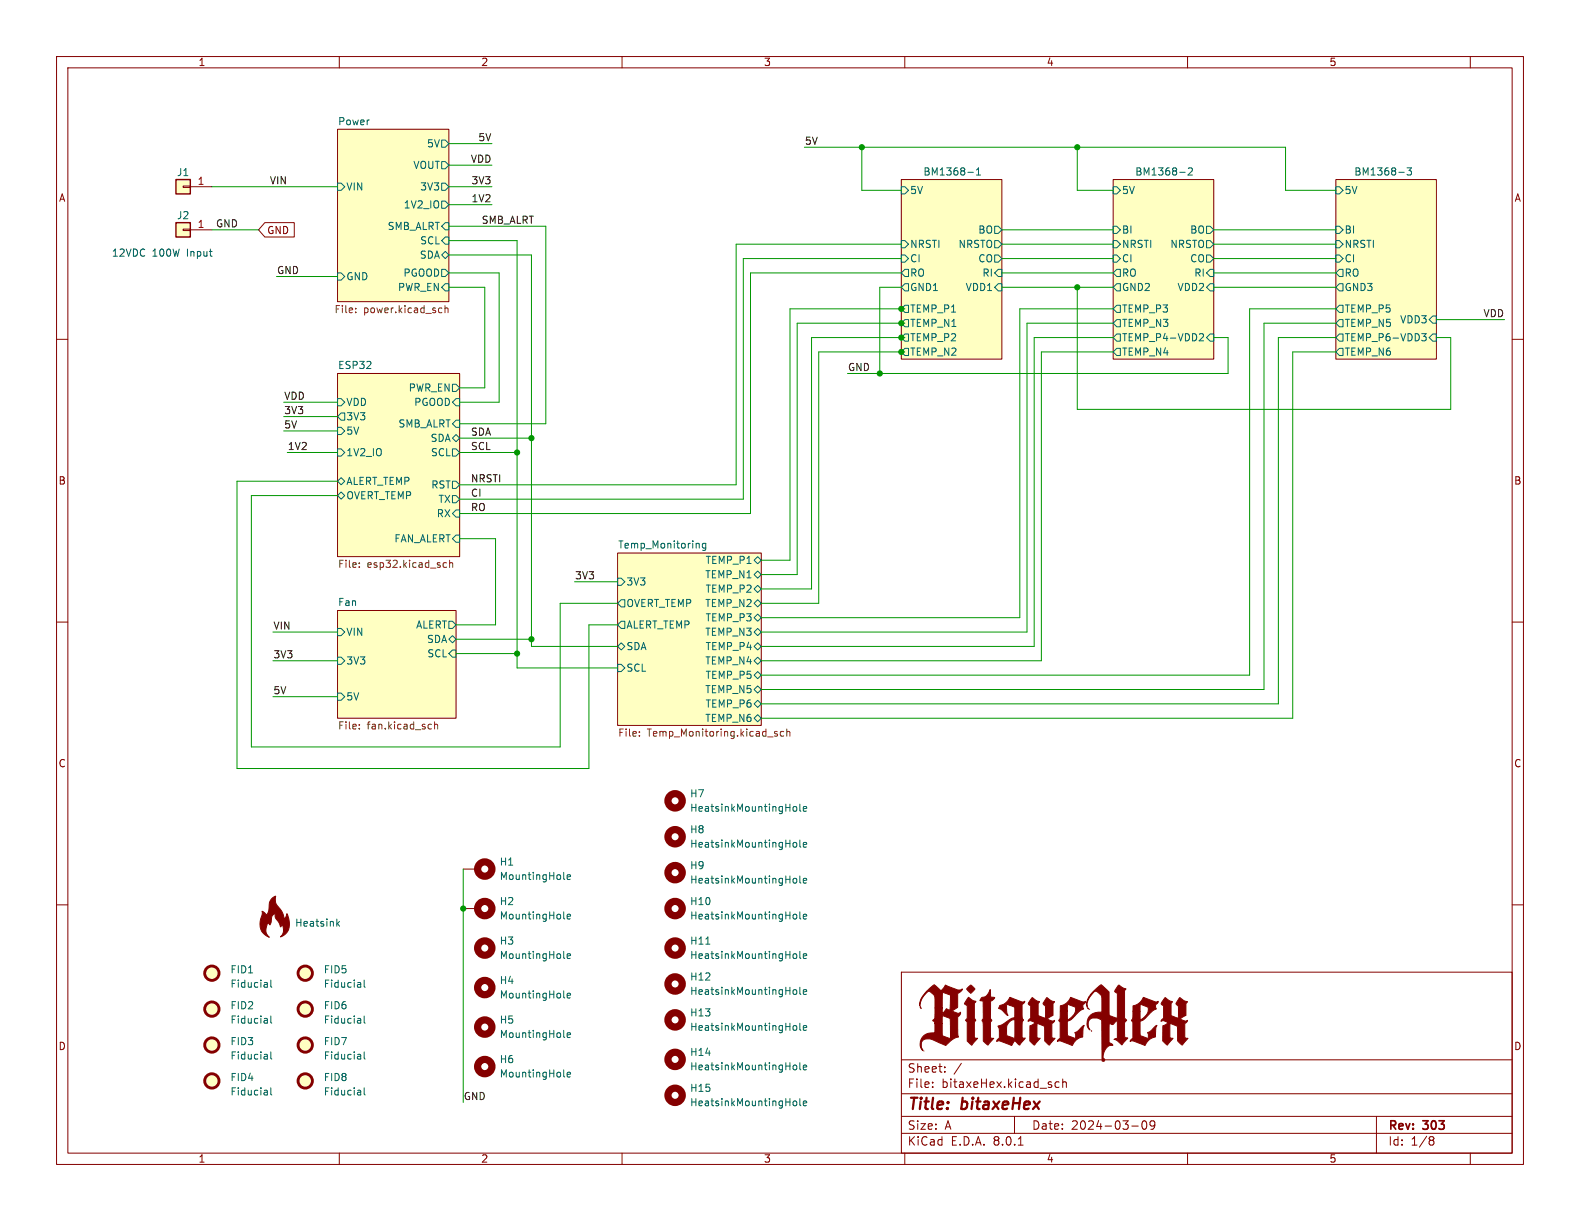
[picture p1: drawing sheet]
<svg xmlns="http://www.w3.org/2000/svg" width="279mm" height="216mm" viewBox="0 0 279 216" stroke-linecap="round" stroke-linejoin="round" font-family="sans-serif">
<g fill="none" stroke="#840000" stroke-width=".18">
<path d="M10 10h259.4v195.9h-259.4zM12 12h255.4v191.9h-255.4zM60 10v2M110 10v2M160 10v2M210 10v2M260 10v2M59.7 22.9h19.7v30.4h-19.7zM159.4 31.8h17.8v31.7h-17.8zM196.8 31.8h17.8v31.7h-17.8zM236.2 31.8h17.8v31.7h-17.8zM10 60h2"/>
<path d="M267.4 60h2M59.7 66h21.6v32.4h-21.6zM109.2 97.8h25.4v30.5h-25.4zM10 110h2M59.7 108h20.9v19h-20.9zM267.4 110h2M10 160h2M81.9 153.7h2.6M267.4 160h2M159.4 171.9h108v32h-108zM159.4 197.4h108M159.4 193.4h108"/>
<path d="M159.4 187.4h108M164.9 192.1v.2M164.9 191.4v.1M167.1 189.4v.2M167.1 188.7v.1M170 188l-1.3 1.9M179.4 197.4v3M187.3 191.4l-.4-.1-.3 .3v.4l.1 .2h.6M187.9 191.4l.2-.1 .4 .1 .1 .9M187.9 190.8v1.5M200.1 199.1h1.2M202.1 198.3l.2-.1a.81 .81 0 0 1 .6 .6 .81 .81 0 0 1-.3 .8l-.2 .1a.81 .81 0 0 1-.3-1.4z"/>
<path d="M204.2 198.8l-.3 .3h-.3l-.2-.3 .1-.5 .4-.1 .2 .1a.99 .99 0 0 1-.3 1.4h-.3M243.4 197.4v6.5M60 203.9v2M110 203.9v2M159.4 200.4h108M160 203.9v2M180.1 202.5h.8M210 203.9v2M253 201h.3l.3 .3-.3 .3M253 201.6h.3M253.3 201.6l.2 .2 .1 .4-.3 .3h-.3M260 203.9v2"/>
</g>
<g fill="#ffffc2" stroke="#ffffc2" stroke-width=".18">
<path d="M159.4 31.8h17.8v31.7h-17.8z"/>
<path d="M59.7 66h21.6v32.4h-21.6z"/>
<path d="M59.7 22.9h19.7v30.4h-19.7z"/>
<path d="M109.2 97.8h25.4v30.5h-25.4z"/>
<path d="M196.8 31.8h17.8v31.7h-17.8z"/>
<path d="M59.7 108h20.9v19h-20.9z"/>
<path d="M236.2 31.8h17.8v31.7h-17.8z"/>
</g>
<g fill="none" stroke="#006464" stroke-width=".18">
<path d="M59.7 32.4h.6l.7 .6-.7 .7h-.6zM78.1 28.6h.6l.7 .6-.7 .6h-.6zM78.1 24.8h.6l.7 .6-.7 .6h-.6zM78.1 32.4h.6l.7 .6-.7 .7h-.6zM78.1 35.6h.6l.7 .6-.7 .6h-.6zM78.7 39.4h.7v1.2h-.7l-.6-.6zM159.4 33h.6l.7 .7-.7 .6h-.6zM171.2 30.5h.9M172.7 31h.7M172.7 30l.3-.3v1.3M196.8 33h.7l.6 .7-.6 .6h-.7zM208.6 30.5h1"/>
<path d="M210.1 29.8l.5-.1 .3 .3-.8 1h.8M236.2 33h.7l.6 .7-.6 .6h-.7zM247.4 30.5h.9M248.8 29.7h.8l-.4 .5 .3 .1v.5l-.1 .2-.6-.2M59.7 48.3h.6l.7 .6-.7 .6h-.6zM78.1 45.1l.6-.6 .7 .6-.7 .6zM78.1 47.6h.6l.7 .7-.7 .6h-.6zM78.7 41.9h.7v1.3h-.7l-.6-.7zM78.7 50.2h.7v1.2h-.7l-.6-.6zM159.4 45.1h.6l.7 .6-.7 .7h-.6zM159.4 42.5h.6l.7 .7-.7 .6h-.6zM160 47.6h.7v1.3h-.7l-.6-.6z"/>
<path d="M160 50.2h.7v1.2h-.7l-.6-.6zM160 54h.7v1.2h-.7l-.6-.6zM160 56.5h.7v1.3h-.7l-.6-.6zM160 59.1h.7v1.2h-.7l-.6-.6zM175.9 40h.6l.7 .6-.7 .7h-.6zM175.9 42.5h.6l.7 .7-.7 .6h-.6zM175.9 45.1h.6l.7 .6-.7 .7h-.6zM176.5 47.6h.7v1.3h-.7l-.6-.6zM176.5 50.2h.7v1.2h-.7l-.6-.6zM196.8 40h.7l.6 .6-.6 .7h-.7zM196.8 45.1h.7l.6 .6-.6 .7h-.7zM196.8 42.5h.7l.6 .7-.6 .6h-.7z"/>
<path d="M197.5 47.6h.6v1.3h-.6l-.7-.6zM197.5 50.2h.6v1.2h-.6l-.7-.6zM197.5 59.1h.6v1.2h-.6l-.7-.6zM197.5 54h.6v1.2h-.6l-.7-.6zM197.5 56.5h.6v1.3h-.6l-.7-.6zM212.3 59l.4 .1 .1 .3-.8 .9h.8M213.4 45.1h.6l.6 .6-.6 .7h-.6zM213.4 40h.6l.6 .6-.6 .7h-.6zM213.4 42.5h.6l.6 .7-.6 .6h-.6zM214 50.2h.6v1.2h-.6l-.6-.6zM214 47.6h.6v1.3h-.6l-.6-.6zM214 59.1h.6v1.2h-.6l-.6-.6z"/>
<path d="M236.2 40h.7l.6 .6-.6 .7h-.7zM236.2 42.5h.7l.6 .7-.6 .6h-.7zM236.2 45.1h.7l.6 .6-.6 .7h-.7zM236.2 57.2l.7-.7h.6v1.3h-.6zM236.2 54.6l.7-.6h.6v1.2h-.6zM236.9 47.6h.6v1.3h-.6l-.7-.6zM236.9 50.2h.6v1.2h-.6l-.7-.6zM236.9 59.1h.6v1.2h-.6l-.7-.6zM251.4 59h.8l-.4 .5 .3 .1 .1 .4-.2 .3h-.4M253.4 55.9h.6v1.3h-.6l-.7-.7zM253.4 59.1h.6v1.2h-.6l-.7-.6zM59.7 75.6h.6l.7 .6-.7 .6h-.6z"/>
<path d="M59.7 70.5h.6l.7 .6-.7 .7h-.6zM59.7 79.4h.6l.7 .6-.7 .6h-.6zM60.3 73h.7v1.3h-.7l-.6-.6zM80 77.5l.6-.7 .7 .7-.7 .6zM80 79.4h.6l.7 .6-.7 .6h-.6zM80 67.9h.6l.7 .7-.7 .6h-.6zM80 74.9l.6-.6h.7v1.3h-.7zM80.6 70.5h.7v1.3h-.7l-.6-.7zM160 61.6h.7v1.3h-.7l-.6-.7zM197.5 61.6h.6v1.3h-.6l-.7-.7zM236.9 61.6h.6v1.3h-.6l-.7-.7zM59.7 85.1l.6-.6 .7 .6-.7 .6z"/>
<path d="M59.7 87.6l.6-.6 .7 .6-.7 .7zM80 87.6h.6l.7 .7-.7 .6h-.6zM80 85.1h.6l.7 .6-.7 .7h-.6zM80.6 90.2h.7v1.2h-.7l-.6-.6zM80.6 94.6h.7v1.3h-.7l-.6-.6zM123.5 96.1l.2 .1v.7M124.8 96.1v1l-.2 .2h-.3M124.8 96.1h-.4l-.2 .2 .1 .6h.5M133.3 99.1l.7-.7 .6 .7-.6 .6zM59.7 116.2h.6l.7 .6-.7 .7h-.6zM59.7 111.1h.6l.7 .7-.7 .6h-.6zM79.4 113l.6-.6 .6 .6-.6 .7z"/>
<path d="M79.4 109.9h.6l.6 .6-.6 .6h-.6zM80 114.9h.6v1.3h-.6l-.6-.6zM109.2 102.2h.7l.6 .7-.6 .6h-.7zM109.2 110.5l.7-.6h.6v1.2h-.6zM109.2 114.3l.7-.6 .6 .6-.6 .6zM109.2 117.5h.7l.6 .6-.6 .6h-.7zM109.9 106h.6v1.3h-.6l-.7-.6zM133.3 101.6l.7-.6 .6 .6-.6 .6zM133.3 106.7l.7-.7 .6 .7-.6 .6zM133.3 119.4l.7-.7 .6 .7-.6 .6zM133.3 116.8l.7-.6 .6 .6-.6 .7zM133.3 111.8l.7-.7 .6 .7-.6 .6z"/>
<path d="M133.3 109.2l.7-.6 .6 .6-.6 .7zM134 103.5l.6 .6-.6 .7-.7-.7zM134 113.7l.6 .6-.6 .6-.7-.6zM59.7 122.6h.6l.7 .6-.7 .6h-.6zM133.3 121.9l.7-.6 .6 .6-.6 .7zM133.3 127l.7-.6 .6 .6-.6 .6zM133.3 124.5l.7-.7 .6 .7-.6 .6zM99.7 155.3l.2 .2M100.3 155.1l.6-.1-.1-.3h-.3l-.2 .2 .1 .6h.4M140.2 155.5l.3-.2 .3 .1 .1 .1-.1 .6-.3 .1-.3-.3M140.2 149.2l.3-.2h.3l.1 .2-.1 .5-.3 .1-.3-.2M141.4 154.9v1.1l.2 .2"/>
<path d="M141.4 148.5v1.1l.2 .2M142 155.7l.7-.1-.1-.2-.4-.1-.2 .2 .1 .6h.5M142 149.4l.7-.1-.1-.3h-.4l-.2 .1 .1 .6h.5M99.7 169.3l.2 .2M100.3 169.1l.6-.2-.1-.2-.3-.1-.2 .2 .1 .6h.4M140.2 161.9l.3-.2h.3l.1 .2-.1 .5-.3 .1-.3-.2M141.4 161.2v1.1l.2 .2M142 162.1l.7-.1-.1-.3h-.4l-.2 .1 .1 .6h.5M99.7 190.3l.2 .1M100.3 190l.6-.1-.1-.2-.3-.1-.2 .2 .1 .6h.4M140.2 188.6l.3-.3 .3 .1 .1 .2-.1 .5-.3 .1-.3-.3M141.4 187.9v1.1l.2 .2"/>
<path d="M142 188.8l.7-.2-.1-.2-.4-.1-.2 .2 .1 .6h.5"/>
</g>
<g fill="none" stroke="#725600" stroke-width=".18">
<path d="M62.9 55.2v.1M62.9 54.5v.1M77.8 54.5h.3M78.1 55.2l-.3 .1M78.7 54.6l.2-.1h.3v.8M78.7 54v1.3M63.5 99.5v.2M78.5 99.5h.5M79.5 99.6l.2-.1h.3v.8M79.5 99.1v1.2M63.5 100.2v.1M78.5 100.3h.5"/>
<path d="M63.5 128.1v.1M63.5 128.8v.1M76.2 128.1h.1M76.3 128.8l-.1 .1M76.8 127.6v1.3M76.8 128.2l.2-.1h.3l.1 .8M113.1 130.1v.1M113.1 129.4v.1M137 129.7l.4 .1 .1 .2-.2 .2-.3-.1M137 129.4h.4M138.6 129.4l-.4-.1-.2 .3 .1 .5h.5M139.1 129.5l.2-.2 .3 .1 .1 .8"/>
<path d="M139.1 128.9v1.3"/>
</g>
<g fill="none" stroke="#840000" stroke-width="1.3">
<circle cx="85.7" cy="153.7" r="1.27"/>
<circle cx="119.4" cy="154.3" r="1.27"/>
<circle cx="119.4" cy="148" r="1.27"/>
<circle cx="85.7" cy="167.6" r="1.27"/>
<circle cx="119.4" cy="160.7" r="1.27"/>
<circle cx="85.7" cy="188.6" r="1.27"/>
<circle cx="119.4" cy="187.3" r="1.27"/>
</g>
<path d="M31.1 39.4h2.6v2.5h-2.6z" fill="#ffffc2"/>
<path d="M32.4 40.5h1.3v.3h-1.3zM33.7 40.6h3.8" fill="none" stroke="#840000" stroke-width=".18"/>
<path d="M31.1 39.4h2.6v2.5h-2.6z" fill="none" stroke="#840000" stroke-width=".25"/>
<g fill="none" stroke="#840000" stroke-width="1.3">
<circle cx="119.4" cy="141.6" r="1.27"/>
<circle cx="85.7" cy="181.6" r="1.27"/>
</g>
<g fill="none" stroke="#006464" stroke-width=".18">
<path d="M140.2 142.8l.3-.2 .3 .1 .1 .1-.1 .6-.3 .1-.3-.3M141.4 142.2v1.1l.2 .2M142 143l.7-.1-.1-.2-.4-.1-.2 .2 .1 .6h.5M47.9 179.6v1.1l.2 .2M47.2 180.1l.1 .8M47.3 180.9h-.1M47.3 180.4h-.1M63.7 186.5l.1 .8M63.7 192.8l.1 .8M63.8 187.2l-.1 .1M63.8 186.7l-.1 .1M63.8 193.6h-.1"/>
<path d="M63.8 193.1h-.1M64.4 186v1.1l.2 .2M64.4 192.3v1.1l.2 .2M99.7 183.3l.2 .2M100.3 183l.6-.1-.1-.2-.3-.1-.2 .2 .1 .6h.4"/>
</g>
<g fill="#ffffc2" stroke="#ffffc2" stroke-width=".18">
<circle cx="37.5" cy="178.4" r="1.27"/>
<circle cx="54" cy="184.8" r="1.27"/>
<circle cx="54" cy="191.1" r="1.27"/>
</g>
<g fill="none" stroke="#840000" stroke-width=".51">
<circle cx="37.5" cy="178.4" r="1.27"/>
<circle cx="54" cy="191.1" r="1.27"/>
<circle cx="54" cy="184.8" r="1.27"/>
</g>
<path d="M31.1 31.8h2.6v2.5h-2.6z" fill="#ffffc2"/>
<path d="M32.4 32.9h1.3v.2h-1.3zM33.7 33h3.8M46.8 39.4h5.2v2.5h-5.2l-1.1-1.3zM81.9 160.7h2.6" fill="none" stroke="#840000" stroke-width=".18"/>
<path d="M31.1 31.8h2.6v2.5h-2.6z" fill="none" stroke="#840000" stroke-width=".25"/>
<g fill="#ffffc2" stroke="#ffffc2" stroke-width=".18">
<circle cx="37.5" cy="191.1" r="1.27"/>
<circle cx="54" cy="172.1" r="1.27"/>
<circle cx="37.5" cy="172.1" r="1.27"/>
<circle cx="37.5" cy="184.8" r="1.27"/>
<circle cx="54" cy="178.4" r="1.27"/>
</g>
<g fill="none" stroke="#840000" stroke-width=".51">
<circle cx="37.5" cy="172.1" r="1.27"/>
<circle cx="54" cy="178.4" r="1.27"/>
<circle cx="54" cy="172.1" r="1.27"/>
<circle cx="37.5" cy="191.1" r="1.27"/>
<circle cx="37.5" cy="184.8" r="1.27"/>
</g>
<g fill="none" stroke="#006464" stroke-width=".18">
<path d="M47.2 173.8l.1 .8M47.3 174.5l-.1 .1M47.3 174l-.1 .1M47.9 173.3v1.1l.2 .2M59.7 163.3l.3 .5M60 162.9l-.4 .5M63.7 173.8l.1 .8M63.8 174.5l-.1 .1M63.8 174l-.1 .1M64.4 173.3v1.1l.2 .2M64.4 179.6v1.1l.2 .2M99.7 162.3l.2 .2"/>
<path d="M99.7 176.3l.2 .2M100.3 162.1l.6-.1-.1-.3h-.3l-.2 .1 .1 .6h.4M100.3 176.1l.6-.2-.1-.2-.3-.1-.2 .2 .1 .6h.4M124.8 166.9h.7M140.2 168.9l.3-.3 .3 .1 .1 .2-.1 .5-.3 .1-.3-.3M140.2 175.2l.3-.2 .3 .1 .1 .1-.1 .6h-.3l-.3-.2M141.4 168.2v1.1l.2 .2M141.4 174.6v1.1l.2 .1M142 169.1l.7-.2-.1-.2-.4-.1-.2 .2 .1 .6h.5M142 175.4l.7-.1-.1-.2-.4-.1-.2 .2 .1 .6h.5M47.2 186.5l.1 .8M47.2 192.8l.1 .8"/>
<path d="M47.3 193.6h-.1M47.3 193.1h-.1M47.3 187.2l-.1 .1M47.3 186.7l-.1 .1M47.9 192.3v1.1l.2 .2M47.9 186v1.1l.2 .2M63.7 180.1l.1 .8M63.8 180.9h-.1M63.8 180.4h-.1M140.2 194.9l.3-.2h.3l.1 .2-.1 .6h-.3l-.3-.2M140.2 181.6l.3-.3 .3 .1 .1 .2-.1 .5-.3 .1-.3-.3M141.4 180.9v1.1l.2 .2"/>
<path d="M141.4 194.3v1l.2 .2M142 181.8l.7-.2-.1-.2-.4-.1-.2 .2 .1 .6h.5M142 195.1l.7-.1-.1-.3h-.4l-.2 .2 .1 .6h.5"/>
</g>
<g fill="#840000" stroke="#840000" stroke-width=".18">
<path d="M48.1 158.8l.6-.3v.3a1.82 1.82 0 0 0 .6 1.7 3.8 3.8 0 0 1 1 2l.3-.4 .1-.5a3.5 3.5 0 0 1 0 3.3l-.5 .5-.6 .3a1.81 1.81 0 0 0 .2-2.3l-.2 .5-.3-.9a1.44 1.44 0 0 1-.6-1.5 1.37 1.37 0 0 0-.7 1.5l-.3 .6-.5-.5 .1 .2a1.83 1.83 0 0 0 .3 2.4 2.5 2.5 0 0 1-1.4-3.5l.2-.7-.1-.4 .5 .3 .3 .4 .4-.5 .1-.7a2.23 2.23 0 0 1 .5-1.8z"/>
<path d="M193 182.2v.1z"/>
<path d="M162.7 178l.1 .2z"/>
<path d="M162.9 178.2v.1z"/>
<path d="M192.3 178.2l.2 .2z"/>
<path d="M171.2 174.6a.48 .48 0 0 1 .5-.4 .48 .48 0 0 1 .4 .4l.3 .3-.7 .8-.8-.8z"/>
<path d="M171.3 176.4l.8 .5 .5 .2-.3 .3v2.6l.3 .4-.3 .3v2.7l.6 .2-1.1 1.2-.8-.7v-3.4l-.3-.3 .3-.3v-2.3l-.5-.3z"/>
<path d="M173.6 176.4a1.6 1.6 0 0 0 1.5-1.4l.1 1.3 .7 .1-.3 .4-.4 .2-.1 3.1 .3 .3-.3 .3v2.8l.6 .1-1 1.2-.8-.7v-2.2a1.66 1.66 0 0 0-.2-1.3v-.2l.2-.3v-3.1l-.6-.1z"/>
<path d="M187.5 177.8h.2a2.35 2.35 0 0 0 1.6-1.5l1.1 .5a1.79 1.79 0 0 0 1.6 .3l-.2 .3a.66 .66 0 0 0-.2 1 4.6 4.6 0 0 0-2 1.7l-.9 .5v1.9a.55 .55 0 0 0 .6 .8l.8 .3a.6 .6 0 0 0 0-.9v-.1l.4-.2 1.2-1.1-.2 .6v1.5a2.82 2.82 0 0 0-1.9 1.5l-1.2-.5a1.18 1.18 0 0 0-1.4-.2l.1-.3 .4-.3v-2.8l-.2-.2a.32 .32 0 0 1 .1-.5l.1-1.3h1.2l.1 1.5a1.96 1.96 0 0 0 1.3-2.2l-1.3-.5-.1 1.2h-1.2z"/>
<path d="M200.4 177.8h.1a2.35 2.35 0 0 0 1.7-1.5l1.1 .5a1.8 1.8 0 0 0 1.5 .3l-.1 .3a.66 .66 0 0 0-.2 1 4.6 4.6 0 0 0-2 1.7l-.9 .5v1.9a.55 .55 0 0 0 .6 .8l.7 .3a.6 .6 0 0 0 .1-.9l-.1-.1 .5-.2 1.2-1.1-.2 .6-.1 1.5a2.82 2.82 0 0 0-1.9 1.5l-1.2-.5a1.18 1.18 0 0 0-1.3-.2l.1-.3 .3-.3v-2.8l-.1-.2a.32 .32 0 0 1 .1-.5l.1-1.3h1.2v1.5a1.54 1.54 0 0 0 1.1-.9 1.05 1.05 0 0 0 .2-1.4l-1.2-.4-.1 1.2h-1.2z"/>
<path d="M182.5 176.4l1.3 .7-.2 .3v2.2l1.2 .4 .1-1.4a.78 .78 0 0 0-.4-1v-.3l.7-.9a2.09 2.09 0 0 0 1.3 .7l-.3 .3v2.1a1.23 1.23 0 0 0-.9 .7l.1 .1a.96 .96 0 0 0 1.1 .1l-.1 .3-.4 .3v2.4l.6 .2-.8 .9a.28 .28 0 0 1-.4 .2l-.7-.6v-2.1a.56 .56 0 0 0-.5-.8l-.7-.2h-.1v2.4l.5 .2-1 1.2-.8-.7v-2.7l.9-.5-.3-.2a.71 .71 0 0 0-.9-.1l.1-.3 .4-.2v-2.3a.4 .4 0 0 1-.5-.3 .4 .4 0 0 1 .2-.4z"/>
<path d="M206 176.4l1.3 .7-.2 .3v2.2l1.2 .4 .1-1.4a.78 .78 0 0 0-.4-1v-.3l.7-.9a2.09 2.09 0 0 0 1.3 .7l-.3 .3v2.1a1.22 1.22 0 0 0-.9 .7l.1 .1a.96 .96 0 0 0 1.1 .1l-.1 .3-.4 .3v2.4l.6 .2-.8 .9a.28 .28 0 0 1-.4 .2l-.7-.6v-2.1a.56 .56 0 0 0-.5-.8l-.7-.2h-.1v2.4l.5 .2-1 1.2-.8-.7v-2.7l.9-.5-.3-.2a.71 .71 0 0 0-.9-.1l.1-.3 .4-.2v-2.3a.4 .4 0 0 1-.5-.3 .4 .4 0 0 1 .2-.4z"/>
<path d="M176.8 177.8a2.26 2.26 0 0 0 1.8-1.5l.6 .3a3.2 3.2 0 0 0 2 .5l-.5 .5v1.2a1.66 1.66 0 0 0 .2 1.5l.1 .1-.2 .5-.1 2.5 .6 .2-.7 .8a.29 .29 0 0 1-.5 .3l-.6-.6-.6 .8-1.6-.7a.98 .98 0 0 0-1.1-.1l.2-.3a.63 .63 0 0 0 .3-.9v-.6h1.3v.3a.53 .53 0 0 0 .6 .7l.7 .3 .1-.1 .1-3.2a1.66 1.66 0 0 0-1.5 2h-1.3l-.2-.9 .7-.2 .7-.5a2.48 2.48 0 0 1 1.5-.8l.1-1.2a.67 .67 0 0 0-.7-.9l-.8-.2v1.4l.3 .6-.5-.4a1.95 1.95 0 0 0-1.2-.9z"/>
<path d="M193.3 175.4l1.4-1.3 1.4 1.3v3.6a.51 .51 0 0 0 .6 .8l.9 .2v-4.3l-.5-.4 .8-1.1 .5 .4 .7 .3-.2 .2v4.9l.3 .4-.3 .4v2.3a.4 .4 0 0 0 .5 .4l-1 1.3-.1-.1a2.17 2.17 0 0 0-1.3-.9l.6-.2v-3.2l-.5 .5a.5 .5 0 0 1-.9 .1l-.1 .4v2.9l.7 .5a1.38 1.38 0 0 0-1.5 1.1l-.2 1.1a.36 .36 0 0 1 .2 .3 .36 .36 0 0 1-.1 .4l-.3-.1-.1-7.2a1.87 1.87 0 0 0-2.1-.1 1.74 1.74 0 0 0 0 1.8 1.88 1.88 0 0 1-.3-2.2 1.88 1.88 0 0 1 2-.9h.5v-1.4a1.99 1.99 0 0 0-.3-1.8l-.2-.1a.65 .65 0 0 0-.6-.4 .65 .65 0 0 0-.6 .4 2.45 2.45 0 0 0-.9 2.4 2.5 2.5 0 0 1 .8-2.5z"/>
<path d="M163.9 175.2l1.3-1.1 1.2 1.1 .8-1 1.6 .6a1.26 1.26 0 0 0 1.4 .1l-.3 .5-.6 .3v2.4l-.9 .6 .4 .3a.83 .83 0 0 0 1.1 0l-.1 .3-.5 .5 .1 3 .1 .5a4.1 4.1 0 0 0-2.3 1.6l-.8-.4a5.6 5.6 0 0 0-2.7-.8 1.19 1.19 0 0 0-.5 1.9v.2a1.85 1.85 0 0 1-.3-2.2 1.85 1.85 0 0 1 1.9-1h.5v-1.6h1.3v1.8a.47 .47 0 0 0 .6 .5l.9 .3v-2.9a.62 .62 0 0 0-.7-.9 .51 .51 0 0 0-.8-.1v1.3h-1.3l-.1-.3-.3-.2a1.24 1.24 0 0 0 .4-1.4v-.9h1.3l.1 1 .7-.9 .1 .1a.25 .25 0 0 0 .3 .2 .25 .25 0 0 0 .2-.2l.1-2.4-1.3-.5h-.1l-.1 .2v2.5h-1.3v-.6a2.01 2.01 0 0 0-.3-1.8l-.1-.1a.64 .64 0 0 0-.6-.4 .64 .64 0 0 0-.6 .4 3.2 3.2 0 0 0-1 2.1v-.5a3.9 3.9 0 0 1 1.2-2.1z"/>
</g>
<g fill="none" stroke="#840000" stroke-width="1.3">
<circle cx="85.7" cy="160.7" r="1.27"/>
<circle cx="85.7" cy="174.6" r="1.27"/>
<circle cx="119.4" cy="174" r="1.27"/>
<circle cx="119.4" cy="167.6" r="1.27"/>
<circle cx="119.4" cy="193.7" r="1.27"/>
<circle cx="119.4" cy="180.3" r="1.27"/>
</g>
<g fill="none" stroke="#009600" stroke-width=".18">
<path d="M37.5 33h22.2M79.4 33h7.6M79.4 36.2h7.6M79.4 29.2h7.6M79.4 25.4h7.6M142.2 26h85.1v7.7h8.9M152.4 26v7.7h7M190.5 26v7.7h6.3M37.5 40.6h8.2M48.9 48.9h10.8M79.4 48.3h8.9v22.8h-7M79.4 42.5h12v75.6h17.8"/>
<path d="M79.4 45.1h14.6v69.2h15.2M79.4 40h17.1v34.9h-15.2M79.4 50.8h6.3v17.8h-4.4M159.4 45.7h-28v42.6h-50.1M159.4 43.2h-29.2v42.5h-48.9M159.4 48.3h-26.7v42.5h-51.4M159.4 50.8h-3.8v15.2M160 54.6h-20.3v44.5h-5.1M160 57.2h-19v44.4h-6.4M160 59.7h-16.5v44.4h-8.9M177.2 40.6h19.6M177.2 48.3h19.6"/>
<path d="M177.2 50.8h19.6M177.2 43.2h19.6M177.2 45.7h19.6M190.5 50.8v21.6h66v-12.7h-2.5M196.8 54.6h-16.5v54.6h-45.7M196.8 57.2h-15.2v54.6h-47M196.8 59.7h-13.9v54.6h-48.3M214.6 59.7h2.6v6.3h-67.3M214.6 40.6h21.6M214.6 48.3h21.6M214.6 50.8h21.6M214.6 43.2h21.6"/>
<path d="M214.6 45.7h21.6M236.2 54.6h-15.2v64.8h-86.4M236.2 57.2h-12.7v64.7h-88.9M236.2 59.7h-10.1v64.8h-91.5M254 56.5h12.1M50.2 71.1h9.5M50.2 73.7h9.5M50.2 76.2h9.5M81.3 77.5h12.7M160 62.2h-15.2v44.5h-10.2M196.8 62.2h-12.7v54.6h-49.5M236.2 62.2h-7.6v64.8h-94"/>
<path d="M50.8 80h8.9M59.7 85.1h-17.8v50.8h62.2v-25.4h5.1M59.7 87.6h-15.3v44.5h54.7v-25.4h10.1M81.3 95.3h6.3v15.2h-7M81.3 80h10.1M48.3 111.8h11.4M48.3 116.8h11.4M80.6 113h13.4M80.6 115.6h10.8M101.6 102.9h7.6M48.3 123.2h11.4M81.9 153.7v41.2"/>
</g>
<g fill="#009600" stroke="#009600" stroke-width=".18">
<circle cx="152.4" cy="26" r=".46"/>
<circle cx="190.5" cy="26" r=".46"/>
<circle cx="190.5" cy="50.8" r=".46"/>
<circle cx="159.4" cy="62.2" r=".46"/>
<circle cx="159.4" cy="54.6" r=".46"/>
<circle cx="159.4" cy="57.2" r=".46"/>
<circle cx="159.4" cy="59.7" r=".46"/>
<circle cx="155.6" cy="66" r=".46"/>
<circle cx="94" cy="113" r=".46"/>
<circle cx="94" cy="77.5" r=".46"/>
<circle cx="91.4" cy="115.6" r=".46"/>
<circle cx="91.4" cy="80" r=".46"/>
<circle cx="81.9" cy="160.7" r=".46"/>
</g>
<g font-size="2.8" fill="#840000">
<text x="160.4" y="196.8">Title:</text>
<text x="170.1" y="196.8">bitaxeHex</text>
</g>
<g font-size="2.1" fill="#840000">
<text x="160.4" y="189.9">Sheet:</text>
<text x="160.4" y="192.6">File:</text>
<text x="166.5" y="192.6">bitaxeHex.kicad_sch</text>
<text x="160.4" y="202.8">KiCad</text>
<text x="160.4" y="200">Size:</text>
<text x="167.1" y="200">A</text>
<text x="168.1" y="202.8">E.D.A.</text>
<text x="175.7" y="202.8">8.0.1</text>
<text x="182.4" y="200">Date:</text>
<text x="189.4" y="200">2024-03-09</text>
<text x="245.4" y="200.2">Rev:</text>
<text x="245.4" y="202.8">Id:</text>
<text x="249.5" y="202.8">1/8</text>
<text x="251.8" y="200.2">303</text>
</g>
<g font-size="1.8" fill="#840000">
<text x="35" y="11.9">1</text>
<text x="85" y="11.9">2</text>
<text x="135" y="11.9">3</text>
<text x="185" y="11.9">4</text>
<text x="235" y="11.9">5</text>
<text x="10.3" y="35.9">A</text>
<text x="267.7" y="35.9">A</text>
<text x="47.1" y="41.6">GND</text>
<text x="10.3" y="85.9">B</text>
<text x="267.7" y="85.9">B</text>
<text x="10.3" y="135.9">C</text>
<text x="267.7" y="135.9">C</text>
<text x="10.3" y="185.9">D</text>
<text x="267.7" y="185.9">D</text>
<text x="35" y="205.8">1</text>
<text x="85" y="205.8">2</text>
<text x="135" y="205.8">3</text>
<text x="185" y="205.8">4</text>
<text x="235" y="205.8">5</text>
</g>
<g font-size="1.8" fill="#006464">
<text x="59.7" y="22.2">Power</text>
<text x="75.4" y="26.3">5V</text>
<text x="31.2" y="31.3">J1</text>
<text x="61.2" y="33.9">VIN</text>
<text x="73" y="30.1">VOUT</text>
<text x="74.2" y="33.9">3V3</text>
<text x="160.8" y="34.5">5V</text>
<text x="163.2" y="31.1">BM1368-1</text>
<text x="198.3" y="34.5">5V</text>
<text x="200.7" y="31.1">BM1368-2</text>
<text x="237.7" y="34.5">5V</text>
<text x="239.4" y="31.1">BM1368-3</text>
<text x="31.2" y="39">J2</text>
<text x="68.5" y="40.9">SMB_ALRT</text>
<text x="71.3" y="37.1">1V2_IO</text>
<text x="172.9" y="41.5">BO</text>
<text x="198.3" y="41.5">BI</text>
<text x="210.4" y="41.5">BO</text>
<text x="237.7" y="41.5">BI</text>
<text x="74.1" y="45.9">SDA</text>
<text x="74.2" y="43.4">SCL</text>
<text x="160.8" y="46.6">CI</text>
<text x="160.8" y="44">NRSTI</text>
<text x="169.4" y="44">NRSTO</text>
<text x="172.9" y="46.6">CO</text>
<text x="198.3" y="46.6">CI</text>
<text x="198.3" y="44">NRSTI</text>
<text x="206.9" y="44">NRSTO</text>
<text x="210.4" y="46.6">CO</text>
<text x="237.7" y="44">NRSTI</text>
<text x="237.7" y="46.6">CI</text>
<text x="61.2" y="49.8">GND</text>
<text x="70.3" y="51.7">PWR_EN</text>
<text x="71.2" y="49.1">PGOOD</text>
<text x="160.8" y="49.1">RO</text>
<text x="160.8" y="51.7">GND1</text>
<text x="170.7" y="51.7">VDD1</text>
<text x="173.6" y="49.1">RI</text>
<text x="198.3" y="49.1">RO</text>
<text x="198.3" y="51.7">GND2</text>
<text x="208.1" y="51.7">VDD2</text>
<text x="211.1" y="49.1">RI</text>
<text x="237.7" y="49.1">RO</text>
<text x="237.7" y="51.7">GND3</text>
<text x="160.8" y="55.5">TEMP_P1</text>
<text x="160.8" y="58">TEMP_N1</text>
<text x="198.3" y="55.5">TEMP_P3</text>
<text x="198.3" y="58">TEMP_N3</text>
<text x="237.7" y="58">TEMP_N5</text>
<text x="237.7" y="55.5">TEMP_P5</text>
<text x="247.5" y="57.4">VDD3</text>
<text x="59.7" y="65.3">ESP32</text>
<text x="160.8" y="60.6">TEMP_P2</text>
<text x="160.8" y="63.1">TEMP_N2</text>
<text x="198.3" y="63.1">TEMP_N4</text>
<text x="198.3" y="60.6">TEMP_P4-VDD2</text>
<text x="237.7" y="60.6">TEMP_P6-VDD3</text>
<text x="237.7" y="63.1">TEMP_N6</text>
<text x="61.2" y="72">VDD</text>
<text x="72.2" y="69.4">PWR_EN</text>
<text x="73.1" y="72">PGOOD</text>
<text x="61.2" y="77.1">5V</text>
<text x="61.2" y="74.5">3V3</text>
<text x="70.4" y="75.8">SMB_ALRT</text>
<text x="61.2" y="80.9">1V2_IO</text>
<text x="76" y="78.3">SDA</text>
<text x="76.1" y="80.9">SCL</text>
<text x="61.2" y="86">ALERT_TEMP</text>
<text x="61.2" y="88.5">OVERT_TEMP</text>
<text x="76.2" y="86.6">RST</text>
<text x="77.4" y="89.1">TX</text>
<text x="77.1" y="91.7">RX</text>
<text x="69.6" y="96.1">FAN_ALERT</text>
<text x="109.2" y="97.1">Temp_Monitoring</text>
<text x="124.7" y="99.9">TEMP_P1</text>
<text x="59.7" y="107.2">Fan</text>
<text x="110.7" y="103.7">3V3</text>
<text x="110.7" y="107.5">OVERT_TEMP</text>
<text x="124.6" y="102.5">TEMP_N1</text>
<text x="124.6" y="107.5">TEMP_N2</text>
<text x="124.7" y="105">TEMP_P2</text>
<text x="61.2" y="112.6">VIN</text>
<text x="73.5" y="111.4">ALERT</text>
<text x="75.4" y="113.9">SDA</text>
<text x="110.7" y="111.4">ALERT_TEMP</text>
<text x="124.6" y="112.6">TEMP_N3</text>
<text x="124.7" y="110.1">TEMP_P3</text>
<text x="61.2" y="117.7">3V3</text>
<text x="75.5" y="116.4">SCL</text>
<text x="110.7" y="115.2">SDA</text>
<text x="110.7" y="119">SCL</text>
<text x="124.6" y="117.7">TEMP_N4</text>
<text x="124.7" y="115.2">TEMP_P4</text>
<text x="61.2" y="124.1">5V</text>
<text x="124.6" y="122.8">TEMP_N5</text>
<text x="124.7" y="120.2">TEMP_P5</text>
<text x="124.7" y="125.3">TEMP_P6</text>
<text x="124.6" y="127.9">TEMP_N6</text>
<text x="121.9" y="141.2">H7</text>
<text x="121.9" y="143.7">HeatsinkMountingHole</text>
<text x="121.9" y="147.5">H8</text>
<text x="88.3" y="153.3">H1</text>
<text x="88.3" y="155.8">MountingHole</text>
<text x="121.9" y="153.9">H9</text>
<text x="121.9" y="150.1">HeatsinkMountingHole</text>
<text x="88.3" y="160.2">H2</text>
<text x="121.9" y="160.2">H10</text>
<text x="121.9" y="156.4">HeatsinkMountingHole</text>
<text x="52.1" y="164.1">Heatsink</text>
<text x="88.3" y="167.2">H3</text>
<text x="88.3" y="162.8">MountingHole</text>
<text x="121.9" y="167.2">H11</text>
<text x="121.9" y="162.8">HeatsinkMountingHole</text>
<text x="40.6" y="172.3">FID1</text>
<text x="57.2" y="172.3">FID5</text>
<text x="88.3" y="169.8">MountingHole</text>
<text x="121.9" y="173.6">H12</text>
<text x="121.9" y="169.8">HeatsinkMountingHole</text>
<text x="40.6" y="178.7">FID2</text>
<text x="40.6" y="174.9">Fiducial</text>
<text x="57.2" y="178.7">FID6</text>
<text x="57.2" y="174.9">Fiducial</text>
<text x="88.3" y="174.2">H4</text>
<text x="88.3" y="176.8">MountingHole</text>
<text x="121.9" y="179.9">H13</text>
<text x="121.9" y="176.1">HeatsinkMountingHole</text>
<text x="40.6" y="185">FID3</text>
<text x="40.6" y="181.2">Fiducial</text>
<text x="57.2" y="185">FID7</text>
<text x="57.2" y="181.2">Fiducial</text>
<text x="88.3" y="181.2">H5</text>
<text x="88.3" y="183.7">MountingHole</text>
<text x="121.9" y="182.5">HeatsinkMountingHole</text>
<text x="40.6" y="191.4">FID4</text>
<text x="40.6" y="187.6">Fiducial</text>
<text x="57.2" y="191.4">FID8</text>
<text x="57.2" y="187.6">Fiducial</text>
<text x="88.3" y="188.2">H6</text>
<text x="88.3" y="190.7">MountingHole</text>
<text x="121.9" y="186.9">H14</text>
<text x="121.9" y="189.5">HeatsinkMountingHole</text>
<text x="40.6" y="193.9">Fiducial</text>
<text x="57.2" y="193.9">Fiducial</text>
<text x="121.9" y="193.3">H15</text>
<text x="121.9" y="195.8">HeatsinkMountingHole</text>
</g>
<g font-size="1.8" fill="#0f0f0f">
<text x="83.2" y="28.9">VDD</text>
<text x="84.5" y="25.1">5V</text>
<text x="142.2" y="25.7">5V</text>
<text x="47.6" y="32.7">VIN</text>
<text x="83.3" y="35.8">1V2</text>
<text x="83.3" y="32.7">3V3</text>
<text x="38.1" y="40.3">GND</text>
<text x="85.1" y="39.7">SMB_ALRT</text>
<text x="48.9" y="48.5">GND</text>
<text x="262.2" y="56.2">VDD</text>
<text x="149.9" y="65.7">GND</text>
<text x="50.2" y="70.8">VDD</text>
<text x="50.2" y="75.9">5V</text>
<text x="50.2" y="73.3">3V3</text>
<text x="83.2" y="77.1">SDA</text>
<text x="50.8" y="79.7">1V2</text>
<text x="83.2" y="79.7">SCL</text>
<text x="83.2" y="87.9">CI</text>
<text x="83.2" y="85.4">NRSTI</text>
<text x="83.2" y="90.5">RO</text>
<text x="101.6" y="102.5">3V3</text>
<text x="48.3" y="111.4">VIN</text>
<text x="48.3" y="116.5">3V3</text>
<text x="48.3" y="122.8">5V</text>
<text x="81.9" y="194.6">GND</text>
</g>
<g font-size="1.8" fill="#a90000">
<text x="34.9" y="32.8">1</text>
<text x="34.9" y="40.4">1</text>
</g>
<g font-size="1.8" fill="#0000c2">
<text x="19.7" y="45.5">12VDC</text>
<text x="26.9" y="45.5">100W</text>
<text x="33.2" y="45.5">Input</text>
</g>
<g font-size="1.8" fill="#725600">
<text x="59.1" y="55.7">File:</text>
<text x="64.3" y="55.7">power.kicad_sch</text>
<text x="59.7" y="100.7">File:</text>
<text x="64.9" y="100.7">esp32.kicad_sch</text>
<text x="59.7" y="129.3">File:</text>
<text x="64.9" y="129.3">fan.kicad_sch</text>
<text x="109.2" y="130.6">File:</text>
<text x="114.4" y="130.6">Temp_Monitoring.kicad_sch</text>
</g>
</svg>
